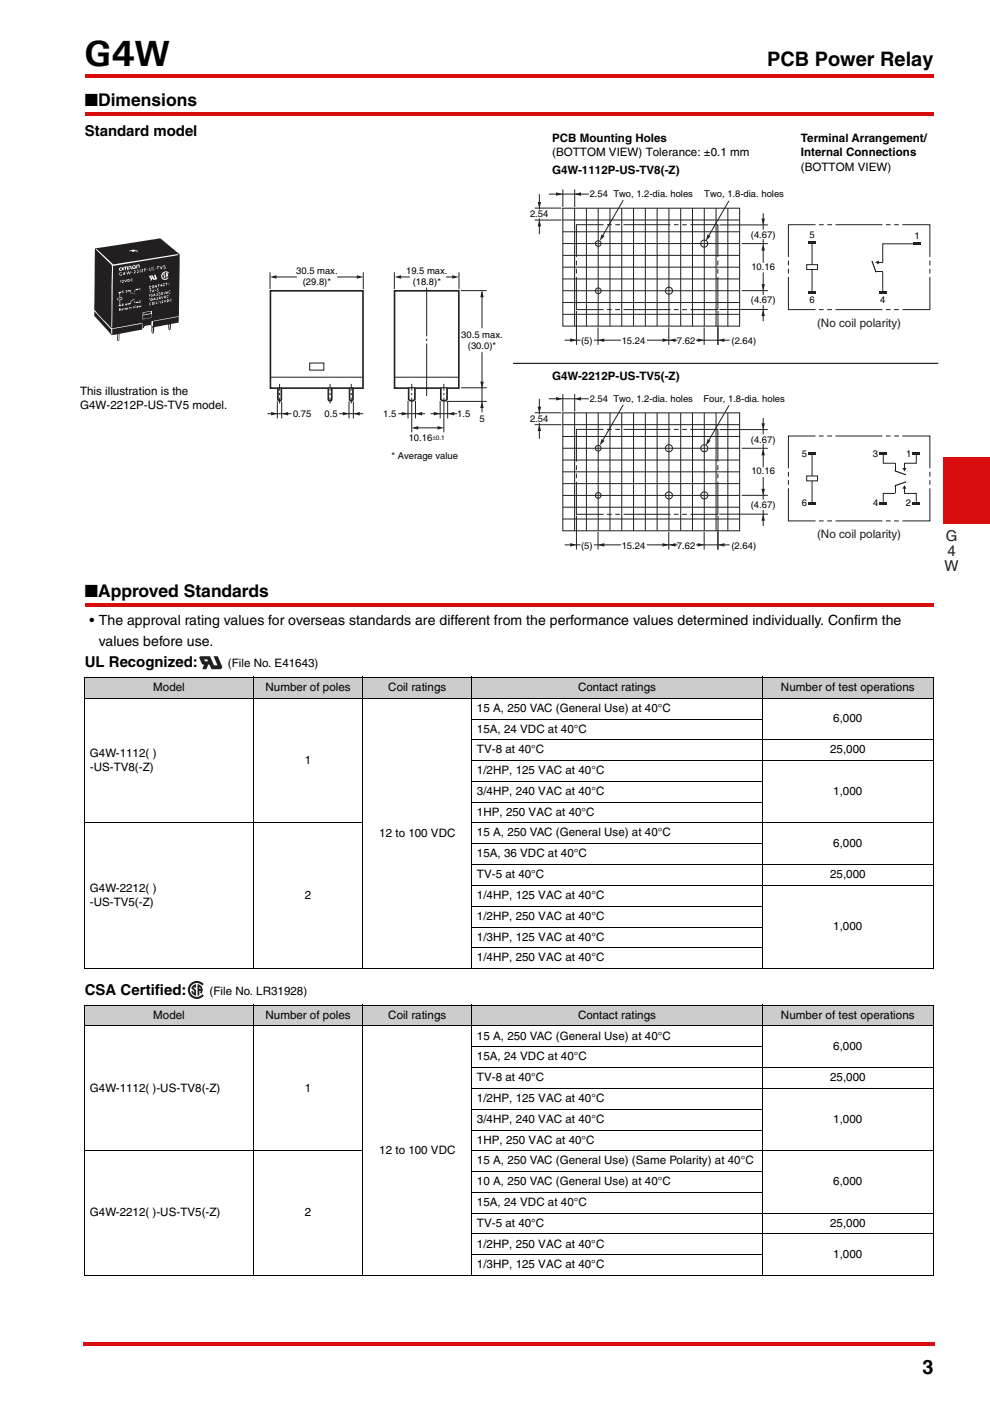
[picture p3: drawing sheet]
<svg xmlns="http://www.w3.org/2000/svg" width="210mm" height="297mm" viewBox="0 0 210 297" stroke-linecap="round" stroke-linejoin="round" font-family="sans-serif">
<g fill="#d90d0d">
<path d="M17.7 284.7h.3v.7h-.3z"/>
<path d="M18 284.7h180.3v.7h-180.3z"/>
<path d="M18 15.7h180v.7h-180z"/>
<path d="M200 97h9.9v14h-9.9z"/>
</g>
<g fill="#fff">
<path d="M200 112h4v40h-4z"/>
<path d="M18 23.7h180v2h-180z"/>
</g>
<path d="M18 23.9h180v.7h-180z" fill="#d90d0d"/>
<path d="M18 127.8h180v2.1h-180z" fill="#fff"/>
<path d="M18 128h180v.7h-180z" fill="#d90d0d"/>
<g fill="#ccc">
<path d="M18 143.6h35.8v4.4h-35.8z"/>
<path d="M53.8 143.6h23.1v4.4h-23.1z"/>
<path d="M76.9 143.6h23.2v4.4h-23.2z"/>
<path d="M100.1 143.6h61.6v4.4h-61.6z"/>
<path d="M161.7 143.6h36.3v4.4h-36.3z"/>
<path d="M18 213.1h35.8v4.4h-35.8z"/>
<path d="M53.8 213.1h23.1v4.4h-23.1z"/>
<path d="M76.9 213.1h23.2v4.4h-23.2z"/>
<path d="M100.1 213.1h61.6v4.4h-61.6z"/>
<path d="M161.7 213.1h36.3v4.4h-36.3z"/>
</g>
<g fill="none" stroke="#000" stroke-width=".21">
<path d="M17.9 143.6h180.2M17.9 148h180.2M18 143.7v61.6M53.8 143.5v62M77 143.5v62M100 152.5h61.7M100 156.9h98.1M100.1 143.5v62M161.7 143.5v62M198 143.7v61.6M17.9 174.5h59.1M100 161.3h98.1"/>
<path d="M100 165.7h61.7M100 170.1h61.7M100 174.5h98.1M100 178.9h61.7M100 183.3h98.1M100 187.7h98.1M100 192.1h61.7M100 196.5h61.7M17.9 205.4h180.2M17.9 213.1h180.2M17.9 217.5h180.2M18 213.2v57.1"/>
<path d="M53.8 213v57.6M77 213v57.6M100 200.9h61.7M100.1 213v57.6M161.7 213v57.6M198 213.2v57.1M100 221.9h61.7M100 226.3h98.1M100 230.8h98.1M100 235.2h61.7M100 239.6h61.7M17.9 244h59.1"/>
<path d="M100 244h98.1M100 248.4h61.7M100 252.8h61.7M100 257.2h98.1M17.9 270.4h180.2M100 261.6h98.1M100 266.1h61.7"/>
</g>
<path d="M57.4 61.7h19.5v20.5h-2.1l-.1 2.7-.5-.2v-2.5h-3.9v2.5l-.3 .2-.3-.2v-2.5h-10.1v2.5l-.3 .2-.3-.1v-2.6h-1.6zM83.7 61.7h13.5v20.5h-2.4v2.5a.85 .85 0 0 1-1.2 0v-2.5h-5.7v2.5a.85 .85 0 0 1-1.2 0v-2.5h-3z" fill="none" stroke="#231f20" stroke-width=".48"/>
<path d="M57.4 61.7h19.5v20.5h-19.5z" fill="#fff"/>
<path d="M57.4 61.7h19.5v20.5h-19.5zM57.4 80h19.5" fill="none" stroke="#231f20" stroke-width=".21"/>
<path d="M83.7 61.7h13.5v20.5h-13.5z" fill="#fff"/>
<path d="M83.7 61.7h13.5v20.5h-13.5zM83.7 80h13.5" fill="none" stroke="#231f20" stroke-width=".21"/>
<path d="M74.2 82.2h.6v2.5l-.3 .2-.3-.2z" fill="#fff"/>
<path d="M74.2 82.2h.6v2.5l-.3 .2-.3-.2z" fill="none" stroke="#231f20" stroke-width=".21"/>
<path d="M69.7 82.2h.6v2.5l-.3 .2-.3-.2z" fill="#fff"/>
<path d="M69.7 82.2h.6v2.5l-.3 .2-.3-.2z" fill="none" stroke="#231f20" stroke-width=".21"/>
<path d="M59 82.2h.6v2.5l-.3 .2-.3-.2z" fill="#fff"/>
<path d="M59 82.2h.6v2.5l-.3 .2-.3-.2z" fill="none" stroke="#231f20" stroke-width=".21"/>
<path d="M86.7 82.2h1.2v2.5a.85 .85 0 0 1-1.2 0z" fill="#fff"/>
<path d="M86.7 82.2h1.2v2.5a.85 .85 0 0 1-1.2 0z" fill="none" stroke="#231f20" stroke-width=".21"/>
<path d="M93.6 82.2h1.2v2.5a.85 .85 0 0 1-1.2 0z" fill="#fff"/>
<g fill="none" stroke="#231f20" stroke-width=".21">
<path d="M119.4 44.1h37.5v25h-37.5zM119.4 59.1h37.5M119.4 56.6h37.5M119.4 54.1h37.5M119.4 51.6h37.5M119.4 49.1h37.5M119.4 46.6h37.5M121.9 44.1v25M124.4 44.1v25M126.9 44.1v25M129.4 44.1v25M131.9 44.1v25"/>
<path d="M134.4 44.1v25M136.9 44.1v25M139.4 44.1v25M141.9 44.1v25M144.4 44.1v25M146.9 44.1v25M149.4 44.1v25M151.9 44.1v25M154.4 44.1v25M172.2 51.6v10.3M65.7 77h3v1.5h-3zM119.4 66.6h37.5"/>
<path d="M119.4 64.1h37.5M119.4 61.6h37.5M93.6 82.2h1.2v2.5a.85 .85 0 0 1-1.2 0zM119.4 87.5h37.5v25h-37.5zM119.4 97.5h37.5M119.4 95h37.5M119.4 92.5h37.5M119.4 90h37.5M121.9 87.5v25M124.4 87.5v25M126.9 87.5v25M129.4 87.5v25"/>
<path d="M131.9 87.5v25M134.4 87.5v25M136.9 87.5v25M139.4 87.5v25M141.9 87.5v25M144.4 87.5v25M146.9 87.5v25M149.4 87.5v25M151.9 87.5v25M154.4 87.5v25M119.4 110h37.5M119.4 107.5h37.5"/>
<path d="M119.4 105h37.5M119.4 102.5h37.5M119.4 100h37.5"/>
</g>
<path d="M171.1 56.1h2.3v1.1h-2.3z" fill="#fff"/>
<path d="M171.1 56.1h2.3v1.1h-2.3z" fill="none" stroke="#231f20" stroke-width=".21"/>
<g fill="#231f20">
<path d="M171.5 51.1h1.5v.6h-1.5z"/>
<path d="M193.7 51.4h1.5v.6h-1.5z"/>
<path d="M171.5 61.6h1.5v.6h-1.5z"/>
<path d="M186.5 61.6h1.5v.6h-1.5z"/>
<path d="M184.8 55.3h.3l.8 2.4h-.2z"/>
<path d="M185.8 57.5h1.5v.2h-1.5z"/>
<path d="M186 55.5h1.3v.2h-1.3z"/>
<path d="M185.6 55.6l.8-.4v.9z"/>
<path d="M186.6 95.8h1.5v.7h-1.5z"/>
<path d="M193.6 95.8h1.5v.7h-1.5z"/>
<path d="M189.7 99.7l2.5 .8-.1 .3-2.4-.9z"/>
<path d="M189.7 98.3h.2v1.6h-.2z"/>
<path d="M191.7 98.3h.2v1.4h-.2z"/>
<path d="M191.4 99.2h.9l-.5 .8z"/>
</g>
<path d="M187.3 96.5v1.7h2.6M194.3 96.5v1.7h-2.5" fill="none" stroke="#231f20" stroke-width=".21"/>
<g fill="#231f20">
<path d="M186.6 106.4h1.5v.6h-1.5z"/>
<path d="M193.6 106.4h1.5v.6h-1.5z"/>
<path d="M189.7 102.9l2.4-.9 .1 .3-2.5 .9z"/>
<path d="M189.7 103h.2v1.5h-.2z"/>
<path d="M191.7 103.2h.2v1.3h-.2z"/>
<path d="M191.8 102.9l.5 .7h-.9z"/>
</g>
<path d="M187.2 57.7v4M193.7 51.7h-6.5v3.9M172.2 96.4v10M189.9 104.6h-2.6v1.8M191.8 104.6h2.5v1.8" fill="none" stroke="#231f20" stroke-width=".21"/>
<path d="M171.1 100.9h2.3v1.1h-2.3z" fill="#fff"/>
<path d="M171.1 100.9h2.3v1.1h-2.3z" fill="none" stroke="#231f20" stroke-width=".21"/>
<g fill="#231f20">
<path d="M171.5 95.9h1.5v.6h-1.5z"/>
<path d="M171.5 106.4h1.5v.6h-1.5z"/>
</g>
<g fill="none" stroke="#231f20" stroke-width=".21">
<path d="M116.4 41.2h8.5M119.4 40.2v3.7M121.9 40.2v3.7"/>
<circle cx="126.9" cy="51.6" r=".6"/>
<circle cx="149.4" cy="51.6" r=".75"/>
<circle cx="126.9" cy="61.7" r=".6"/>
<circle cx="141.9" cy="61.6" r=".75"/>
<circle cx="126.9" cy="95" r=".6"/>
<circle cx="141.9" cy="95" r=".75"/>
<circle cx="149.4" cy="95" r=".75"/>
<circle cx="126.9" cy="105" r=".6"/>
<circle cx="141.9" cy="105" r=".75"/>
<circle cx="149.4" cy="105" r=".75"/>
</g>
<g fill="#231f20">
<path d="M117.9 40.8l1.4 .4-1.4 .3z"/>
<path d="M121.8 41.2l1.4-.4v.7z"/>
</g>
<path d="M113.4 46.7h5.7M113.4 44.1h5.7M114.4 41.2v3.2M114.4 46.3v3.4" fill="none" stroke="#231f20" stroke-width=".21"/>
<g fill="#231f20">
<path d="M114.4 46.6l.4 1.4h-.8z"/>
<path d="M114 42.8h.8l-.4 1.4z"/>
</g>
<g fill="none" stroke="#231f20" stroke-width=".21">
<path d="M122.3 55.2v1.1M122.3 57v1M122.3 58.7v6.9h5.7M128 47.6h-5.7v6.9M128.7 47.6h1M130.5 47.6h1M132.2 47.6h10M142.9 47.6h1M144.7 47.6h1M146.4 47.6h5.9v6.9M152.3 58.7v6.9h-5.9M152.3 55.2v1.1"/>
<path d="M152.3 57v1M152.6 47.7h10.3M157.3 51.6h5.6M161.9 45.2v3.5M161.9 50.7v5M161.9 57.8v4.7M167.2 58.7v6.9h5.8M167.2 55.2v1.1M167.2 57v1M173 47.6h-5.8v6.9M173.7 47.6h1M175.5 47.6h1"/>
<path d="M177.2 47.6h10M187.9 47.6h1M189.7 47.6h.9M191.4 47.6h5.8v6.9M197.2 58.7v6.9h-5.8M197.2 55.2v1.1M197.2 57v1M128.7 65.6h1M130.5 65.6h1M132.3 65.6h9.9M142.9 65.6h1M144.7 65.6h1"/>
<path d="M152.6 65.6h10.3M157.3 61.6h5.6M161.9 64.7v3.4M173.7 65.6h1M175.5 65.6h1M177.2 65.6h10M187.9 65.6h1M189.6 65.6h1M173 92.4h-5.8v6.9M173.7 92.4h1M175.5 92.4h1M177.2 92.4h10"/>
<path d="M187.9 92.4h1M189.7 92.4h.9M191.4 92.4h5.8v6.9M167.2 103.5v6.9h5.8M167.2 100v1.1M167.2 101.8v1M173.7 110.4h1M175.5 110.4h1M177.2 110.4h10M187.9 110.4h1M189.6 110.4h1M197.2 103.5v6.9h-5.8"/>
<path d="M197.2 100v1.1M197.2 101.8v1"/>
</g>
<g fill="#231f20">
<path d="M161.5 46.3h.7l-.3 1.4z"/>
<path d="M161.5 60.2h.7l-.3 1.4z"/>
<path d="M161.9 51.8l.3 1.3h-.7z"/>
<path d="M161.9 65.6l.3 1.4h-.7z"/>
</g>
<path d="M132.2 42.4l-4.4 7.7" fill="none" stroke="#231f20" stroke-width=".21"/>
<path d="M127.6 49.7l.6 .4-1 1z" fill="#231f20"/>
<path d="M154.6 42.6l-4.3 7.5" fill="none" stroke="#231f20" stroke-width=".21"/>
<path d="M150.1 49.7l.6 .4-1 1z" fill="#231f20"/>
<path d="M119.8 72.1h3.3M122.3 65.9v7.2M126 72.1h5.7M126.8 69.4v3.7M137.2 72.1h6.5M141.8 69.4v3.7M147.6 72.1h7.2M149.4 69.4v3.7M152.3 69.4v3.7M152.3 65.9v7.2" fill="none" stroke="#231f20" stroke-width=".21"/>
<g fill="#231f20">
<path d="M148 71.8l1.4 .3-1.4 .4z"/>
<path d="M120.9 71.8l1.4 .3-1.4 .4z"/>
<path d="M140.5 71.8l1.4 .3-1.4 .4z"/>
<path d="M126.8 72.1l1.4-.3v.7z"/>
<path d="M152.3 72.1l1.4-.3v.7z"/>
<path d="M141.9 72.1l1.4-.3v.7z"/>
</g>
<path d="M116.4 84.6h8.5M119.4 83.6v3.7M121.9 83.6v3.7" fill="none" stroke="#231f20" stroke-width=".21"/>
<g fill="#231f20">
<path d="M117.9 84.2l1.4 .3-1.4 .4z"/>
<path d="M121.8 84.6l1.4-.4v.7z"/>
</g>
<path d="M113.4 90h5.7M113.4 87.5h5.7M114.4 84.6v3.2M114.4 89.7v3.3" fill="none" stroke="#231f20" stroke-width=".21"/>
<g fill="#231f20">
<path d="M114.4 90l.4 1.4h-.8z"/>
<path d="M114 86.2h.8l-.4 1.4z"/>
</g>
<g fill="none" stroke="#231f20" stroke-width=".21">
<path d="M122.3 98.6v1.1M128 91h-5.7v6.9M128.7 91h1M130.5 91h1M132.2 91h10M142.9 91h1M144.7 91h1M146.4 91h5.9v6.9M152.3 98.6v1.1M152.6 91.1h10.3M157.3 95h5.6M161.9 88.6v3.5"/>
<path d="M161.9 94.1v5M122.3 100.4v1M122.3 102.1v6.9h5.7M128.7 109h1M130.5 109h1M132.3 109h9.9M142.9 109h1M144.7 109h1M152.3 102.1v6.9h-5.9M152.3 100.4v1M152.6 109h10.3M157.3 105h5.6"/>
<path d="M161.9 101.1v4.8M161.9 108.1v3.4"/>
</g>
<g fill="#231f20">
<path d="M161.5 89.7h.7l-.3 1.4z"/>
<path d="M161.5 103.6h.7l-.3 1.4z"/>
<path d="M161.9 95.2l.3 1.3h-.7z"/>
<path d="M161.9 109l.3 1.4h-.7z"/>
</g>
<path d="M132.2 85.8l-4.4 7.7" fill="none" stroke="#231f20" stroke-width=".21"/>
<path d="M127.6 93.1l.6 .4-1 1z" fill="#231f20"/>
<path d="M154.6 86l-4.3 7.5" fill="none" stroke="#231f20" stroke-width=".21"/>
<path d="M150.1 93.1l.6 .4-1 1z" fill="#231f20"/>
<path d="M119.8 115.5h3.3M122.3 109.3v7.2M126 115.5h5.7M126.8 112.8v3.7M137.2 115.5h6.5M141.8 112.8v3.7M147.6 115.5h7.2M149.4 112.8v3.7M152.3 112.8v3.7M152.3 109.3v7.2" fill="none" stroke="#231f20" stroke-width=".21"/>
<g fill="#231f20">
<path d="M148 115.1l1.4 .4-1.4 .4z"/>
<path d="M120.9 115.1l1.4 .4-1.4 .4z"/>
<path d="M140.5 115.1l1.4 .4-1.4 .4z"/>
<path d="M126.8 115.5l1.4-.3v.7z"/>
<path d="M152.3 115.5l1.4-.3v.7z"/>
<path d="M141.9 115.5l1.4-.3v.7z"/>
</g>
<path d="M57.3 57.7v3.6M57.8 58.7h5.2M71.5 58.7h4.9M77 57.7v3.6M83.6 57.7v3.6M97.4 57.7v3.6" fill="none" stroke="#231f20" stroke-width=".21"/>
<g fill="#231f20">
<path d="M75.7 58.4l1.4 .3-1.4 .4z"/>
<path d="M57.3 58.7l1.4-.3v.7z"/>
</g>
<path d="M84.5 58.7h2.4M94.6 58.7h2" fill="none" stroke="#231f20" stroke-width=".21"/>
<g fill="#231f20">
<path d="M95.9 58.4l1.4 .3-1.4 .4z"/>
<path d="M83.7 58.7l1.4-.3v.7z"/>
</g>
<path d="M90.5 61v10.3M90.5 71.8v.5M90.5 72.8v11.1M97.8 61.6h5.4M102.2 61.8v7.8M102.2 74.7v12.7M94.7 85.1h8.5M97.8 82.2h5.4" fill="none" stroke="#231f20" stroke-width=".21"/>
<g fill="#231f20">
<path d="M101.9 80.9h.7l-.4 1.4z"/>
<path d="M102.2 61.6l.4 1.4h-.7z"/>
<path d="M102.2 85.1l.4 1.4h-.7z"/>
</g>
<g fill="none" stroke="#231f20" stroke-width=".21">
<path d="M59.3 81.4v1.4M59.3 83.3v.5M59.3 84.3v1.2M70 81.4v1.4M70 83.3v.5M70 84.3v1.2M74.5 81.4v1.4M74.5 83.3v.5M74.5 84.3v1.2M84.5 87.7h5.7M86.5 85v3.7M87.3 81.4v1.4"/>
<path d="M87.3 83.3v.5M87.3 84.3v7.4M88.1 85v3.7M93.4 85v3.7M94.1 81.4v1.4M94.1 83.3v.5M94.1 84.3v7.4M94.9 85v3.7"/>
</g>
<g fill="#231f20">
<path d="M85.2 87.3l1.4 .4-1.4 .4z"/>
<path d="M88.2 87.7l1.3-.4v.8z"/>
</g>
<path d="M71.9 87.7h5.1M74 85.1v3.6M74.9 85.1v3.6" fill="none" stroke="#231f20" stroke-width=".21"/>
<g fill="#231f20">
<path d="M72.7 87.3l1.4 .4-1.4 .4z"/>
<path d="M74.9 87.7l1.4-.4v.8z"/>
</g>
<path d="M56.7 87.7h5.1M58.8 85.1v3.6M59.7 85.1v3.6" fill="none" stroke="#231f20" stroke-width=".21"/>
<g fill="#231f20">
<path d="M57.5 87.3l1.4 .4-1.4 .4z"/>
<path d="M59.7 87.7l1.4-.4v.8z"/>
</g>
<path d="M91.3 87.7h5.7" fill="none" stroke="#231f20" stroke-width=".21"/>
<g fill="#231f20">
<path d="M92 87.3l1.4 .4-1.4 .4z"/>
<path d="M95 87.7l1.3-.4v.8z"/>
</g>
<path d="M87.7 90.7h5.9" fill="none" stroke="#231f20" stroke-width=".21"/>
<g fill="#231f20">
<path d="M92.8 90.3l1.4 .4-1.4 .4z"/>
<path d="M87.3 90.7l1.4-.4v.8z"/>
</g>
<path d="M108.9 77h90.1" fill="none" stroke="#231f20" stroke-width=".21"/>
<path d="M20.2 52.7l13.6-2.1h.3l3.9 3.2 .1 .3-.2 12.9-5.8 1.1v.3a.68 .68 0 0 0 .3 .9l.1-1.2 5.4-.9v1.1l-1.6 .4-.1 .5a.54 .54 0 0 1-.3 .8l-.2-.4v-.8l-1.3 .2-1.7 .4v1l-.4 .3-.2-.5 .1-1-.3-.3-1.3 .2-.1 .4-.3 .1 .1-1.1-.1 1.3-4.8 1-.1 1.4-.3 .1-.1-.2v-1.2l-1.3 .1-3.6-4v-1l3.6 3.9v.9l.2 .1 .1-1.1 6.1-1.1 .2-.2-6.4 1.1a22.4 22.4 0 0 1-3.8-4.1z" fill="#231f20"/>
<g fill="#fff">
<path d="M20.4 52.8l3.6 3.3 13.7-2.2 .1 .2-13.8 2.3-.2 13-.2-.1 .1-13.1-3.3-3.3z"/>
<path d="M27.6 53.1l1-.1a.49 .49 0 0 1 .6 .4l-.2 .1v-.3l-.2 .1-.1-.2-.1 .1a.33 .33 0 0 1-.4 .2 .33 .33 0 0 1-.2-.2l-.5 .2z"/>
<path d="M28.9 56.2h.7v.6l-.3-.5h-.2v.6h-.2z"/>
<path d="M33.9 56.4l.3 .4 .3-.4-.2 .7z"/>
<path d="M33.3 56.5l.5-.1-.2 .1-.1 .6-.1-.5z"/>
<path d="M34.7 56.3l.3-.1-.2 .2v.1a.26 .26 0 0 1 .3 .4 .26 .26 0 0 1-.4 .1l.3-.2-.2-.3-.1 .1z"/>
<circle cx="28.4" cy="56.6" r=".42"/>
</g>
<circle cx="28.4" cy="56.6" r=".22" fill="#231f20"/>
<g fill="#fff">
<path d="M27.3 56.4a.37 .37 0 0 1 .6 .2l.1 .5-.3-.2v-.4h-.3l-.1 .8z"/>
<path d="M32.4 56.7l.3-.1-.3 .3 .3 .2-.1 .2-.3-.2 .3 .1-.3-.3z"/>
<path d="M26.2 56.6l.5-.1a.43 .43 0 0 1 .5 .3 .43 .43 0 0 1-.2 .5l-.1-.6h-.2v.6l-.2-.6h-.2l-.1 .7z"/>
<path d="M31.7 56.8v.4l.2 .1 .2-.6v.6l-.2 .1-.3-.2z"/>
<path d="M25.3 56.9l.6-.2a.4 .4 0 0 1-.1 .7 .4 .4 0 0 1-.6-.4z"/>
<path d="M33 57l.2-.1z"/>
<path d="M30.6 57l.3-.1 .1 .1-.4 .6z"/>
</g>
<g fill="#231f20">
<path d="M25.5 57l.3-.1 .1 .2-.4 .1z"/>
<path d="M30.7 57h.2l-.2 .2z"/>
</g>
<g fill="#fff">
<path d="M30.1 57l.2 .1-.2 .5h.3l-.2 .1h-.2l.2-.6-.2 .1z"/>
<path d="M29.7 57.1l.1 .2v.5z"/>
<path d="M31.1 57.2h.3z"/>
<path d="M29.1 57.3l.2-.1v.6h.1l-.3 .1 .2-.6-.3 .1z"/>
<path d="M28.4 57.3l.3 .1-.1 .4 .2 .1-.3 .1 .1-.5h-.2z"/>
<path d="M34.6 57.7l.8-.1 .4 .2-.1 .2a.7 .7 0 0 0-1.1 .1 .7 .7 0 0 0 .4 1l.6-.3a.8 .8 0 0 1-1.2 .4 .8 .8 0 0 1 0-1.3z"/>
<path d="M26.8 57.6l.3 .4 .2-.5 .2 .5 .2-.6-.1 .8-.3-.4-.2 .4-.1-.1z"/>
<path d="M26.4 57.6l.2 .5a.23 .23 0 0 1-.3 .2 .23 .23 0 0 1-.2-.3z"/>
<path d="M27.9 57.7h.2z"/>
<path d="M35.2 57.9a.4 .4 0 0 1 .5 .3 .4 .4 0 0 1-.2 .5l-.1-.2v.3l-.2 .1z"/>
<path d="M25.4 57.8h.4h-.3l-.1 .3 .2 .2 .1-.1h-.1l.2-.1 .1 .3a.38 .38 0 0 1-.6-.1 .38 .38 0 0 1 .1-.5z"/>
<path d="M34.8 58h.2l-.2 .2 .2 .2v.5l-.4-.2h.2l-.2-.4z"/>
</g>
<g fill="#231f20">
<path d="M35.4 58.1l.1 .2z"/>
<path d="M26.3 57.9l-.1 .2z"/>
</g>
<path d="M31.6 58.5a.65 .65 0 0 1 .8-.1 .65 .65 0 0 1 .3 .6h.2a.52 .52 0 0 1 0-.8l.4 .9-.3 .2-.4 .1-.2-.3-.5 .4 .1-.4z" fill="#fff"/>
<path d="M31.9 58.7l.4-.1v.2h-.3z" fill="#231f20"/>
<g fill="#fff">
<path d="M27.8 59.1l.3 .1-.3 .1 .1 .2h.2l-.2 .2-.2-.2z"/>
<path d="M27 59.2l.5 .1-.2 .4h-.2z"/>
<path d="M26.4 59.3l.3 .3 .2-.3-.2 .6z"/>
</g>
<path d="M27.2 59.3l.2 .1-.2 .2z" fill="#231f20"/>
<g fill="#fff">
<path d="M26 59.4l.2-.1-.1 .6 .2-.1-.1 .2h-.3l.2-.5-.1 .1z"/>
<path d="M25.6 59.4h.1l-.1 .6z"/>
<path d="M35.1 60l.4-.1-.2 .7v-.5z"/>
<path d="M35.8 60v.2z"/>
<path d="M34.6 60.1l.4 .1-.3 .1v.3l.3-.1-.1 .2-.3-.1z"/>
<path d="M34.2 60.2l.2 .6-.4-.1z"/>
<path d="M35.8 60.3v.2z"/>
<path d="M33.5 60.4l.3-.1-.2 .6z"/>
<path d="M32.9 60.5l.2 .2 .1-.3 .1 .1-.1 .5-.2-.3-.1 .3z"/>
</g>
<g fill="#fff">
<path d="M31.7 60.7h.4l-.1 .2-.1-.2-.2 .1 .1 .3 .2-.1-.1 .3-.2-.2z"/>
<circle cx="32.4" cy="60.8" r=".29"/>
</g>
<path d="M32.4 60.7l.2 .1-.1 .2z" fill="#231f20"/>
<g fill="#fff">
<path d="M33.3 61.2h.2l-.1 .1a.25 .25 0 0 1 .2 .3 .25 .25 0 0 1-.4 .2l.3-.2-.2-.1z"/>
<path d="M29.6 61.1h.1v.4z"/>
<path d="M28.6 61.5l.7-.3 .1 .2-.4 .1a.33 .33 0 0 0-.4 .1 .33 .33 0 0 0 0 .4z"/>
<path d="M32.2 61.4l.3 .4 .2-.4-.3 .6z"/>
<path d="M31.7 61.5l.4-.1-.2 .7v-.6z"/>
<path d="M35.8 61.7l.3-.1-.2 .1v.5l.2-.1-.1 .2a.39 .39 0 0 1-.2-.6z"/>
<path d="M32.9 61.5l.2 .2z"/>
<path d="M27.1 61.6l.5-.1 .2 .1a.6 .6 0 0 0 .8 .7l-.8-.1-.1-.5-.7 .1z"/>
<path d="M26.7 61.5h.1a.3 .3 0 0 1 .1 .3 .3 .3 0 0 1-.3 .2l.2-.1z"/>
<path d="M35.4 61.8l.2 .5-.2-.1-.1 .1z"/>
<path d="M34.7 61.9l.2 .3 .3-.4-.3 .6z"/>
<path d="M25.8 61.7h.4h-.2l.2 .2-.1 .2h-.2h.2l-.1-.2h-.2z"/>
<path d="M34.3 61.9a.27 .27 0 0 1 .3 .3 .27 .27 0 0 1-.4 .2z"/>
</g>
<path d="M33.7 62.1l.3-.1-.2 .1a.27 .27 0 0 1 .2 .3 .27 .27 0 0 1-.2 .3l-.1-.2h.2v-.1h-.2z" fill="#fff"/>
<path d="M34.3 62.1h.2l-.1 .3z" fill="#231f20"/>
<g fill="#fff">
<path d="M25.2 61.9h.5v.2l-.2 .2v.8l.4-.1v.2v.4h-.4v1l.2 .2-.5 .1 .2-.3v-1h-.5l.1-.4 .4-.1v-.9h-.3z"/>
<path d="M33.2 62.2l.3 .1-.1 .4h-.2l.2-.4h-.2z"/>
<path d="M32.7 62.2l.1 .1 .1 .5-.2-.1h-.2z"/>
<path d="M32.1 62.4h.2l-.2 .1 .1 .3 .2-.2-.1-.1 .1 .1-.2 .3-.2-.2z"/>
<path d="M31.7 62.4l.2 .2-.1 .3z"/>
</g>
<path d="M32.7 62.4v.2z" fill="#231f20"/>
<g fill="#fff">
<path d="M35.4 62.7l.3-.1v.2l-.2-.1v.3l.2 .1h-.3z"/>
<path d="M34.8 62.8l.1-.1a.28 .28 0 0 1 .3 .3 .28 .28 0 0 1-.4 .2z"/>
</g>
<path d="M34.9 62.8l.2 .1-.1 .2z" fill="#231f20"/>
<g fill="#fff">
<path d="M34.2 62.8l.2 .4 .3-.4-.3 .6z"/>
<path d="M33.9 62.9l.2 .3-.2 .3-.2-.1z"/>
<path d="M33.2 63l.3 .1-.1 .3 .1 .1h-.3l.2-.3z"/>
</g>
<path d="M33.9 63.1l-.1 .2z" fill="#231f20"/>
<g fill="#fff">
<path d="M32.7 63.1l.3 .5-.3-.1-.2 .2z"/>
<path d="M36.1 63.4h.3l-.3 .2 .3 .2-.1 .1-.3-.2z"/>
<path d="M31.7 63.3l.2-.1-.1 .6z"/>
<circle cx="32.2" cy="63.5" r=".23"/>
</g>
<g fill="#231f20">
<path d="M32.2 63.3v.3l-.1-.1z"/>
<path d="M25 63.3l.8-.2v.3l-.8 .2z"/>
<path d="M32.8 63.3l-.1 .1z"/>
</g>
<g fill="#fff">
<path d="M35.4 63.5a.31 .31 0 0 1 .4 .3 .31 .31 0 0 1-.4 .3z"/>
<path d="M27 64.4h.6a.88 .88 0 0 1 1-1l-.2 .1a.74 .74 0 0 0-.6 1l-.8 .1z"/>
</g>
<path d="M35.5 63.6l.2 .1-.2 .2z" fill="#231f20"/>
<g fill="#fff">
<path d="M34.8 63.6l.2 .3 .2-.2-.2 .5z"/>
<path d="M34.3 63.8h.3l-.1 .3 .1 .1-.3 .1 .2-.5-.2 .1z"/>
<path d="M29.6 63.8h.2l-.2 .3 .3 .1h-.4l.2-.4-.2 .1z"/>
<path d="M28.6 63.7v.5l.8-.2a.55 .55 0 0 1-.8 .2z"/>
<path d="M33.9 63.8l.1 .6-.1-.4-.1 .1z"/>
<path d="M33.1 63.9l.2 .6h-.1z"/>
<path d="M33.7 63.9l-.1 .2z"/>
<path d="M32.8 64l.1 .1-.1 .5z"/>
<path d="M32.3 64.1l.1-.1a.31 .31 0 0 1 .3 .4 .31 .31 0 0 1-.4 .2z"/>
</g>
<path d="M32.4 64.1l.2 .2-.2 .2z" fill="#231f20"/>
<g fill="#fff">
<path d="M31.7 64.2h.3l-.2 .1 .1 .3h.1l-.1 .1-.2-.2z"/>
<path d="M33.6 64.2v.1z"/>
<path d="M26.7 64.3h.2l.1 .3-.2 .2-.2-.1z"/>
<path d="M25.9 64.4l.3 .1-.3 .1h.3v.2l-.3 .1z"/>
<path d="M29.4 64.9l.2 .1 .1-.2 .3 .1-.5 .3z"/>
<path d="M28.8 64.7v.2z"/>
</g>
<path d="M26 64.7v.1z" fill="#231f20"/>
<g fill="#fff">
<path d="M28.2 64.9l.3 .3 .2-.4-.3 .6z"/>
<path d="M29 64.9h.3l-.2 .2 .2 .1-.1 .1-.2-.1z"/>
<path d="M28.8 64.9v.4z"/>
<path d="M27.4 65.2l.4-.1v.4v-.3l-.2 .3-.1-.2-.2 .3z"/>
<path d="M26.5 65.3h.6l.1 .2-.4 .1-.1-.2v.3z"/>
<path d="M26.3 65.3l.1 .1-.1 .3-.1-.2z"/>
</g>
<path d="M26.9 65.4h.2z" fill="#231f20"/>
<g fill="#fff">
<path d="M25.3 65.5l.1-.1a.26 .26 0 0 1 .2 .3 .26 .26 0 0 1-.4 .2z"/>
<path d="M25.8 65.5h.2v.3h-.2z"/>
</g>
<g fill="#231f20">
<path d="M25.9 65.6l.1 .1z"/>
<path d="M25.4 65.7l-.1 .1z"/>
</g>
<path d="M30.3 66.2l1.9-.3v1.3l-.1-.7-1.7 .3-.1 .8 1.9-.2-2 .3z" fill="#fff"/>
<path d="M30.4 66.3l1.6-.3 .1 .4-1.7 .3z" fill="#231f20"/>
<g fill="#fff">
<path d="M35.9 68.8h.1l-.1 1z"/>
<path d="M32.3 69.4l.1 1.3-.2-.6z"/>
<path d="M25.1 70.9l.1-.1-.1 1.4z"/>
</g>
<g fill="#231f20">
<path d="M40.9 208.9l.7-.2v.7h-.4v-.2l-.2 .2a1.43 1.43 0 0 1 .6 1.7l-.7-.3-.3-.6 .3-.1 .3 .4v-.4l-.6-.6z"/>
<path d="M40.4 208.5a1.91 1.91 0 0 1 2.8 .2l-.3 .3a1.47 1.47 0 0 0-2.2-.2 1.47 1.47 0 0 0 .1 2.2 1.47 1.47 0 0 0 2.1-.2l.3 .3a1.92 1.92 0 0 1-2.7 .2 1.92 1.92 0 0 1-.1-2.8z"/>
<path d="M43.3 139.8h.7l.1 .4h-.6zM42.4 139.2l-.1 .3 .5 1.1 .5 .3-.4 1h.9l.4-1h.2l.5 1h1.8a.46 .46 0 0 0 .4-.7l-.9-2.1h-.9l.8 2h-.7l-.9-2z"/>
<path d="M42.3 209.2l.3 .5h-.3zM41.9 208.7v2.4l.4-.1v-.9h.3l-.2 .3 .3 .3a1.23 1.23 0 0 0-.8-2z"/>
</g>
<text font-size="7.4" x="18" y="13.9">G4W</text>
<g font-size="4.2">
<text x="162.7" y="13.9">PCB Power Relay</text>
<text x="195.6" y="291.3">3</text>
</g>
<g font-size="3.7">
<text x="18" y="22.5">■Dimensions</text>
<text x="18" y="126.6">■Approved Standards</text>
</g>
<g font-size="3.2">
<text x="18" y="28.8">Standard model</text>
<text x="18" y="141.5">UL Recognized:</text>
<text x="18" y="211">CSA Certified:</text>
</g>
<g font-size="3.2" fill="#231f20">
<text x="200.6" y="114.7">G</text>
<text x="200.9" y="117.9">4</text>
<text x="200.3" y="121.1">W</text>
</g>
<g font-size="3">
<text x="19" y="132.6">• The approval rating values for overseas standards are different from the performance values determined individually. Confirm the</text>
<text x="21" y="137">values before use.</text>
</g>
<g font-size="2.5">
<text x="117.1" y="30.2">PCB Mounting Holes</text>
<text x="117.1" y="33.2">(BOTTOM VIEW) Tolerance: ±0.1 mm</text>
<text x="169.9" y="30.2">Terminal Arrangement/</text>
<text x="169.9" y="33.2">Internal Connections</text>
<text x="117.1" y="36.9">G4W-1112P-US-TV8(-Z)</text>
<text x="169.9" y="36.2">(BOTTOM VIEW)</text>
<text x="17" y="83.7">This illustration is the</text>
<text x="117.1" y="80.6">G4W-2212P-US-TV5(-Z)</text>
<text x="17" y="86.7">G4W-2212P-US-TV5 model.</text>
<text x="48.3" y="141.5">(File No. E41643)</text>
<text x="32.5" y="146.5">Model</text>
<text x="56.3" y="146.5">Number of poles</text>
<text x="82.4" y="146.5">Coil ratings</text>
<text x="122.6" y="146.5">Contact ratings</text>
<text x="165.7" y="146.5">Number of test operations</text>
<text x="101.2" y="150.9">15 A, 250 VAC (General Use) at 40°C</text>
<text x="101.2" y="155.3">15A, 24 VDC at 40°C</text>
<text x="176.7" y="153.1">6,000</text>
<text x="19" y="160.4">G4W-1112( )</text>
<text x="64.7" y="161.9">1</text>
<text x="101.2" y="159.7">TV-8 at 40°C</text>
<text x="176.1" y="159.7">25,000</text>
<text x="19" y="163.4">-US-TV8(-Z)</text>
<text x="101.2" y="164.1">1/2HP, 125 VAC at 40°C</text>
<text x="101.2" y="168.5">3/4HP, 240 VAC at 40°C</text>
<text x="101.2" y="173">1HP, 250 VAC at 40°C</text>
<text x="176.7" y="168.5">1,000</text>
<text x="80.4" y="177.4">12 to 100 VDC</text>
<text x="101.2" y="177.4">15 A, 250 VAC (General Use) at 40°C</text>
<text x="176.7" y="179.6">6,000</text>
<text x="101.2" y="181.8">15A, 36 VDC at 40°C</text>
<text x="19" y="189.1">G4W-2212( )</text>
<text x="64.7" y="190.6">2</text>
<text x="101.2" y="186.2">TV-5 at 40°C</text>
<text x="101.2" y="190.6">1/4HP, 125 VAC at 40°C</text>
<text x="176.1" y="186.2">25,000</text>
<text x="19" y="192.1">-US-TV5(-Z)</text>
<text x="101.2" y="195">1/2HP, 250 VAC at 40°C</text>
<text x="176.7" y="197.2">1,000</text>
<text x="101.2" y="199.4">1/3HP, 125 VAC at 40°C</text>
<text x="101.2" y="203.8">1/4HP, 250 VAC at 40°C</text>
<text x="44.4" y="211">(File No. LR31928)</text>
<text x="32.5" y="216">Model</text>
<text x="56.3" y="216">Number of poles</text>
<text x="82.4" y="216">Coil ratings</text>
<text x="101.2" y="220.4">15 A, 250 VAC (General Use) at 40°C</text>
<text x="122.6" y="216">Contact ratings</text>
<text x="165.7" y="216">Number of test operations</text>
<text x="101.2" y="224.8">15A, 24 VDC at 40°C</text>
<text x="176.7" y="222.6">6,000</text>
<text x="19" y="231.4">G4W-1112( )-US-TV8(-Z)</text>
<text x="64.7" y="231.4">1</text>
<text x="101.2" y="229.2">TV-8 at 40°C</text>
<text x="101.2" y="233.6">1/2HP, 125 VAC at 40°C</text>
<text x="176.1" y="229.2">25,000</text>
<text x="101.2" y="238">3/4HP, 240 VAC at 40°C</text>
<text x="176.7" y="238">1,000</text>
<text x="80.4" y="244.7">12 to 100 VDC</text>
<text x="101.2" y="242.5">1HP, 250 VAC at 40°C</text>
<text x="101.2" y="246.9">15 A, 250 VAC (General Use) (Same Polarity) at 40°C</text>
<text x="101.2" y="251.3">10 A, 250 VAC (General Use) at 40°C</text>
<text x="176.7" y="251.3">6,000</text>
<text x="19" y="257.9">G4W-2212( )-US-TV5(-Z)</text>
<text x="64.7" y="257.9">2</text>
<text x="101.2" y="255.7">15A, 24 VDC at 40°C</text>
<text x="101.2" y="260.1">TV-5 at 40°C</text>
<text x="176.1" y="260.1">25,000</text>
<text x="101.2" y="264.5">1/2HP, 250 VAC at 40°C</text>
<text x="101.2" y="268.9">1/3HP, 125 VAC at 40°C</text>
<text x="176.7" y="266.7">1,000</text>
</g>
<g font-size="2.5" fill="#231f20">
<text x="173.3" y="69.3">(No coil polarity)</text>
<text x="173.3" y="114.1">(No coil polarity)</text>
</g>
<g font-size="2">
<text x="125.1" y="41.8">2.54 Two, 1.2-dia. holes</text>
<text x="149.4" y="41.8">Two, 1.8-dia. holes</text>
<text x="112.4" y="46.1">2.54</text>
<text x="159.3" y="50.5">(4.67)</text>
<text x="171.7" y="50.4">5</text>
<text x="194" y="50.7">1</text>
<text x="62.8" y="58.2">30.5 max.</text>
<text x="86.1" y="58.2">19.5 max.</text>
<text x="159.4" y="57.2">10.16</text>
<text x="64.2" y="60.4">(29.8)*</text>
<text x="87.5" y="60.4">(18.8)*</text>
<text x="159.3" y="64.3">(4.67)</text>
<text x="171.7" y="64.2">6</text>
<text x="186.7" y="64.2">4</text>
<text x="97.8" y="71.7">30.5 max.</text>
<text x="99.2" y="73.9">(30.0)*</text>
<text x="123.3" y="73">(5)</text>
<text x="131.9" y="73">15.24</text>
<text x="143.6" y="73">7.62</text>
<text x="155.2" y="73">(2.64)</text>
<text x="62.2" y="88.4">0.75</text>
<text x="68.8" y="88.4">0.5</text>
<text x="81.3" y="88.4">1.5</text>
<text x="97" y="88.4">1.5</text>
<text x="101.7" y="89.4">5</text>
<text x="112.4" y="89.5">2.54</text>
<text x="125.1" y="85.2">2.54 Two, 1.2-dia. holes</text>
<text x="149.2" y="85.2">Four, 1.8-dia. holes</text>
<text x="86.7" y="93.5">10.16</text>
<text x="159.3" y="93.9">(4.67)</text>
<text x="83" y="97.3">* Average value</text>
<text x="159.4" y="100.6">10.16</text>
<text x="170.1" y="96.9">5</text>
<text x="185.1" y="96.9">3</text>
<text x="192.2" y="96.9">1</text>
<text x="159.3" y="107.7">(4.67)</text>
<text x="170.1" y="107.3">6</text>
<text x="185.2" y="107.3">4</text>
<text x="192.1" y="107.3">2</text>
<text x="123.3" y="116.4">(5)</text>
<text x="131.9" y="116.4">15.24</text>
<text x="143.6" y="116.4">7.62</text>
<text x="155.2" y="116.4">(2.64)</text>
</g>
<text font-size="1.4" x="91.7" y="93.2">±0.1</text>
</svg>
